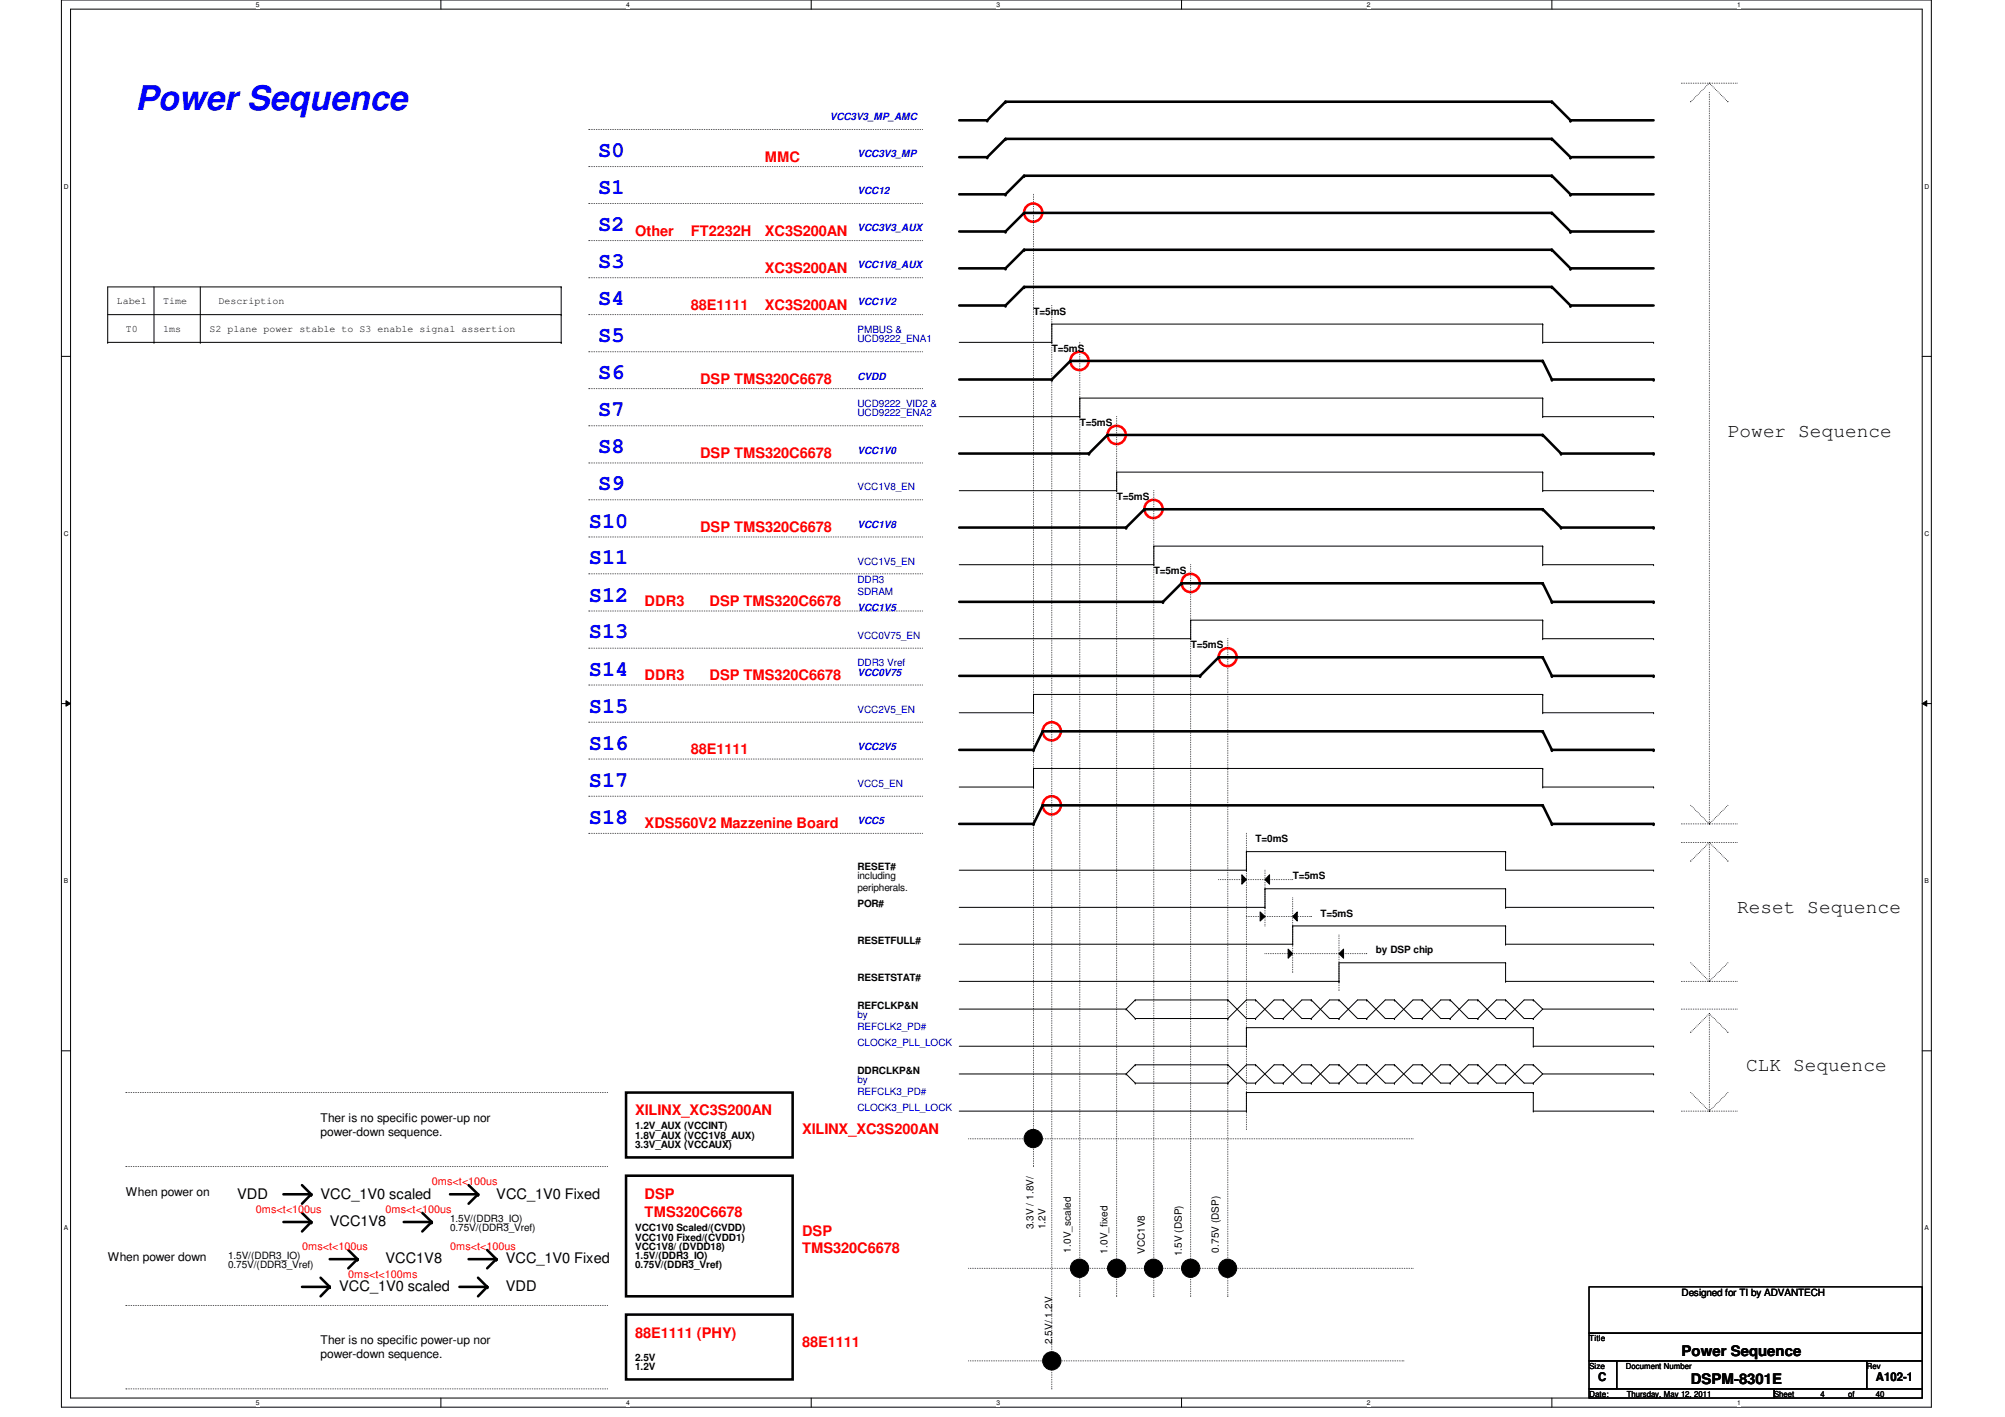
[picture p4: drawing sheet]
<svg xmlns="http://www.w3.org/2000/svg" width="297mm" height="210mm" viewBox="0 0 297 210" stroke-linecap="round" stroke-linejoin="round" font-family="sans-serif">
<path d="M9.1 0h277v208.4h-277zM10.5 1.4h274.3v205.7h-274.3z" fill="none" stroke="#000" stroke-width=".15"/>
<g fill="#fff">
<path d="M37.9 .1h.5v1.1h-.5z"/>
<path d="M37.9 207.2h.5v1.1h-.5z"/>
</g>
<path d="M65.3 0v1.4M65.3 207.1v1.3" fill="none" stroke="#000" stroke-width=".15"/>
<g fill="#fff">
<path d="M92.7 .1h.6v1.1h-.6z"/>
<path d="M92.7 207.2h.6v1.1h-.6z"/>
</g>
<path d="M120.2 0v1.4M120.2 207.1v1.3" fill="none" stroke="#000" stroke-width=".15"/>
<g fill="#fff">
<path d="M147.6 .1h.6v1.1h-.6z"/>
<path d="M147.6 207.2h.6v1.1h-.6z"/>
</g>
<path d="M175 0v1.4M175 207.1v1.3" fill="none" stroke="#000" stroke-width=".15"/>
<g fill="#fff">
<path d="M202.5 .1h.5v1.1h-.5z"/>
<path d="M202.5 207.2h.5v1.1h-.5z"/>
</g>
<path d="M229.9 0v1.4M229.9 207.1v1.3" fill="none" stroke="#000" stroke-width=".15"/>
<g fill="#fff">
<path d="M257.3 .1h.6v1.1h-.6z"/>
<path d="M257.3 207.2h.6v1.1h-.6z"/>
<path d="M9.4 27.1h.8v1.1h-.8z"/>
<path d="M285.1 27.1h.7v1.1h-.7z"/>
<path d="M9.4 78.5h.8v1.1h-.8z"/>
<path d="M285.1 78.5h.7v1.1h-.7z"/>
</g>
<path d="M9.1 52.8h1.4M284.8 52.8h1.3" fill="none" stroke="#000" stroke-width=".15"/>
<g fill="#fff">
<path d="M9.4 129.9h.7v1.1h-.7z"/>
<path d="M285.1 129.9h.6v1.1h-.6z"/>
</g>
<path d="M9.1 104.2h1.4M9.8 103.8l.7 .4-.7 .4zM284.8 104.2l.6-.4v.8zM284.8 104.2h1.3" fill="none" stroke="#000" stroke-width=".15"/>
<path d="M9.8 103.8l.7 .4-.7 .4zM284.8 104.2l.6-.4v.8z" fill="#000"/>
<g fill="#fff">
<path d="M9.4 181.4h.7v1.1h-.7z"/>
<path d="M285.1 181.4h.6v1.1h-.6z"/>
</g>
<g fill="none" stroke="#000" stroke-width=".15">
<path d="M16 50.7h.1M16 50.7h67.1M16 46.6h67.1M22.8 50.7h.1M22.8 42.5v8.2M29.7 50.7h.1M29.7 42.5v8.2M83.1 46.6h.1M83.1 42.5h.1M83.1 50.7h.1M83.1 42.5h-67.1v8.2M83.1 42.5v8.2"/>
<path d="M142.1 50.7h13.7M155.8 50.7h.1M155.8 48h.1M155.8 48v2.7M155.8 48h72.8M160 59h.1M160 59v2.7M160 59h68.6M228.6 48h.1M228.6 50.7h.1M228.6 59h.1M228.6 50.7h16.4"/>
<path d="M228.6 48v2.7M228.6 59v2.7M245 50.7h.1M142.1 61.7h17.9M142.1 72.7h23.3M160 61.7h.1M165.4 72.7h.1M165.4 69.9h.1M165.4 69.9v2.8M165.4 69.9h63.2M228.6 61.7h.1M228.6 69.9h.1"/>
<path d="M228.6 72.7h.1M228.6 69.9v2.8M228.6 61.7h16.4M228.6 72.7h16.4M245 61.7h.1M245 72.7h.1M142.1 83.7h28.8M142.1 94.6h34.3M170.9 83.7h.1M170.9 80.9h.1M170.9 80.9v2.8M170.9 80.9h57.7"/>
<path d="M176.4 94.6h.1M176.4 91.9h.1M176.4 91.9v2.7M176.4 91.9h52.2M228.6 80.9h.1M228.6 83.7h.1M228.6 91.9h.1M228.6 94.6h.1M228.6 80.9v2.8M228.6 91.9v2.7M228.6 83.7h16.4M228.6 94.6h16.4"/>
<path d="M245 83.7h.1M245 94.6h.1M142.1 105.6h11M142.1 116.6h11M153.1 105.6h.1M153.1 102.9h.1M153.1 116.6h.1M153.1 113.8h.1M153.1 102.9v2.7M153.1 113.8v2.8M153.1 102.9h75.5M153.1 113.8h75.5"/>
<path d="M228.6 102.9h.1M228.6 105.6h.1M228.6 113.8h.1M228.6 116.6h.1M228.6 102.9v2.7M228.6 113.8v2.8M228.6 105.6h16.4M228.6 116.6h16.4M245 105.6h.1M245 116.6h.1M142.1 134.4h45.3M142.1 128.9h42.6"/>
<path d="M142.1 139.9h49.4M184 129.6l.7 .7-.7 .7zM184.7 128.9h.1M184.7 126.2h.1M184.7 126.2v2.7M184.7 126.2h38.4M186.7 135.1l.7 .7-.7 .6zM187.4 134.4h.1M187.4 131.7h.1M187.4 131.7h35.7M187.4 131.7v2.7M188.1 129.6v1.4l-.7-.7z"/>
<path d="M191.5 135.8l.7-.7v1.3zM191.5 139.9h.1M191.5 137.2h.1M191.5 137.2h31.6M191.5 137.2v2.7M223.1 131.7h.1M223.1 134.4h.1M223.1 126.2h.1M223.1 139.9h.1M223.1 137.2h.1M223.1 134.4h21.9M223.1 126.2v2.7h21.9"/>
<path d="M223.1 131.7v2.7M223.1 137.2v2.7M223.1 139.9h21.9M245 134.4h.1M245 128.9h.1M245 139.9h.1M9.1 155.7h1.4M142.1 145.4h56.3M142.1 159.1h24.7M142.1 149.5h24.7M142.1 155h42.6M166.8 159.1h.1"/>
<path d="M166.8 149.5h.1M166.8 159.1l1.4 1.3M166.8 149.5l1.4 1.4M168.2 157.7h.1M168.2 150.9h.1M168.2 148.1h.1M168.2 157.7l-1.4 1.4M168.2 148.1l-1.4 1.4M168.2 148.1h13.7M168.2 150.9h13.7M168.2 157.7h13.7M181.9 150.9h.1"/>
<path d="M181.9 148.1h.1M181.9 157.7h.1M181.9 148.1l2.8 2.8h1.3M181.9 157.7l2.8 2.7h1.3M184.7 155h.1M184.7 152.2h.1M184.7 152.2v2.8M184.7 152.2h42.5M186 148.1h.1M186 150.9h.1M186 157.7h.1M186 148.1l2.8 2.8h1.3"/>
<path d="M186 148.1h-1.3l-2.8 2.8M186 157.7h-1.3l-2.8 2.7M186 157.7l2.8 2.7h1.3M190.1 148.1h.1M190.1 150.9h.1M190.1 157.7h.1M190.1 148.1h-1.3l-2.8 2.8M190.1 148.1l2.8 2.8h1.4M190.1 157.7h-1.3l-2.8 2.7M190.1 157.7l2.8 2.7h1.4M190.8 140.6l.7 .7-.7 .6zM194.3 148.1h.1"/>
<path d="M194.3 150.9h.1M194.3 157.7h.1M194.3 148.1h-1.4l-2.8 2.8M194.3 148.1l2.7 2.8h1.4M194.3 157.7h-1.4l-2.8 2.7M194.3 157.7l2.7 2.7h1.4M198.4 141.3l.6-.7v1.3zM198.4 145.4h.1M198.4 148.1h.1M198.4 150.9h.1M198.4 157.7h.1M198.4 148.1h-1.4l-2.7 2.8"/>
<path d="M198.4 148.1l2.7 2.8h1.4M198.4 157.7h-1.4l-2.7 2.7M198.4 157.7l2.7 2.7h1.4M202.5 148.1h.1M202.5 150.9h.1M202.5 157.7h.1M202.5 148.1h-1.4l-2.7 2.8M202.5 148.1l2.7 2.8h1.4M202.5 157.7h-1.4l-2.7 2.7M202.5 157.7l2.7 2.7h1.4M206.6 148.1h.1M206.6 150.9h.1"/>
<path d="M206.6 157.7h.1M206.6 148.1h-1.4l-2.7 2.8M206.6 148.1l2.7 2.8h1.4M206.6 157.7h-1.4l-2.7 2.7M206.6 157.7l2.7 2.7h1.4M210.7 148.1h.1M210.7 150.9h.1M210.7 157.7h.1M210.7 148.1h-1.4l-2.7 2.8M210.7 148.1l2.7 2.8h1.4M210.7 157.7h-1.4l-2.7 2.7M210.7 157.7l2.7 2.7h1.4"/>
<path d="M214.8 157.7h.1M214.8 148.1h.1M214.8 150.9h.1M214.8 148.1h-1.4l-2.7 2.8M214.8 148.1l2.7 2.8h1.4M214.8 157.7h-1.4l-2.7 2.7M214.8 157.7l2.7 2.7h1.4M218.9 157.7h.1M218.9 148.1h.1M218.9 150.9h.1M218.9 148.1h-1.4l-2.7 2.8M218.9 148.1l2.8 2.8h1.4"/>
<path d="M218.9 157.7h-1.4l-2.7 2.7M218.9 157.7l2.8 2.7h1.4M223.1 145.4h.1M223.1 142.6h.1M223.1 148.1h.1M223.1 150.9h.1M223.1 157.7h.1M223.1 142.6v2.8M223.1 145.4h21.9M223.1 142.6h-24.7v2.8M223.1 148.1h-1.4l-2.8 2.8M223.1 148.1l2.7 2.8h1.4"/>
<path d="M223.1 157.7h-1.4l-2.8 2.7M223.1 157.7l2.7 2.7h1.4M227.2 152.2h.1M227.2 155h.1M227.2 148.1h.1M227.2 150.9h.1M227.2 157.7h.1M227.2 148.1h-1.4l-2.7 2.8M227.2 157.7h-1.4l-2.7 2.7M227.2 155h17.8M227.2 152.2v2.8M227.2 148.1l1.4 1.4"/>
<path d="M227.2 157.7l1.4 1.4M228.6 159.1h16.4M228.6 149.5h16.4M228.6 149.5l-1.4 1.4M228.6 159.1l-1.4 1.3M245 145.4h.1M245 149.5h.1M245 155h.1M245 159.1h.1M284.8 155.7h1.3M142.1 164.6h42.6M168.2 160.4h.1"/>
<path d="M168.2 160.4h13.7M181.9 160.4h.1M184.7 161.8h.1M184.7 164.6h.1M184.7 161.8v2.8M184.7 161.8h42.5M186 160.4h.1M190.1 160.4h.1M194.3 160.4h.1M198.4 160.4h.1M202.5 160.4h.1M206.6 160.4h.1"/>
<path d="M210.7 160.4h.1M214.8 160.4h.1M218.9 160.4h.1M223.1 160.4h.1M227.2 161.8h.1M227.2 164.6h.1M227.2 160.4h.1M227.2 161.8v2.8M227.2 164.6h17.8M245 164.6h.1M235.4 190.6h49.4v6.9h-49.4zM235.4 197.5h49.4v4.1h-49.4z"/>
<path d="M235.4 201.6h4.1v4.1h-4.1zM235.4 205.7h27.4v1.4h-27.4zM239.5 201.6h37.1v4.1h-37.1zM262.8 205.7h22v1.4h-22zM276.6 201.6h8.2v4.1h-8.2z"/>
<circle cx="153.1" cy="168.7" r="1.35"/>
<circle cx="159.9" cy="187.9" r="1.35"/>
<circle cx="165.4" cy="187.9" r="1.35"/>
<circle cx="170.9" cy="187.9" r="1.35"/>
<circle cx="176.4" cy="187.9" r="1.35"/>
<circle cx="181.9" cy="187.9" r="1.35"/>
<circle cx="155.8" cy="201.6" r="1.35"/>
</g>
<g fill="none" stroke="#000" stroke-width=".15" stroke-dasharray="0 .3">
<path d="M87.2 19.2h.1M136.6 19.2h-49.4M249.1 12.3h.1M250.5 15.1h.1M253.2 13.7v108.3M253.2 12.3l-2.7 2.8M253.2 12.3l2.8 2.8M256 15.1h.1M257.3 12.3h-8.2M87.2 24.7h.1M87.2 30.1h.1M87.2 35.6h.1"/>
<path d="M136.6 24.7h-49.4M136.6 30.1h-49.4M136.6 35.6h-49.4M153.1 28.8v144M87.2 57.6h.1M87.2 52.1h.1M87.2 46.6h.1M87.2 41.1h.1M136.6 57.6h-49.4M136.6 52.1h-49.4M136.6 46.6h-49.4M136.6 41.1h-49.4"/>
<path d="M155.8 45.3v160.4M160 50.7v141.3M87.2 79.5h.1M87.2 68.6h.1M87.2 63.1h.1M87.2 74h.1M136.6 79.5h-49.4M136.6 68.6h-49.4M136.6 63.1h-49.4M136.6 74h-49.4M165.4 61.7v130.3M170.9 72.7v119.3"/>
<path d="M87.2 90.5h.1M87.2 85h.1M87.2 96h.1M136.6 90.5h-49.4M136.6 85h-49.4M136.6 96h-49.4M176.4 83.7v108.3M181.9 94.6v97.4M87.2 101.5h.1M87.2 112.4h.1M87.2 107h.1M87.2 117.9h.1"/>
<path d="M136.6 101.5h-49.4M136.6 112.4h-49.4M136.6 107h-49.4M136.6 117.9h-49.4M250.5 119.3l2.7 2.7M256 119.3l-2.8 2.7M87.2 123.4h.1M136.6 123.4h-49.4M180.5 130.3h11M184.7 123.4v43.9M184.7 135.8h9.6M187.4 128.9v8.3"/>
<path d="M187.4 137.2h.1M191.5 133v11M191.5 130.3h.1M194.3 135.8h.1M198.4 138.5v8.2M249.1 122h.1M249.1 124.8h.1M250.5 127.6h.1M253.2 122h.1M253.2 124.8v20.6M253.2 124.8l-2.7 2.8M253.2 124.8l2.8 2.8"/>
<path d="M256 127.6h.1M257.3 122h-8.2M257.3 124.8h-8.2M187.4 141.3h15.1M191.5 144h.1M198.4 146.7h.1M202.5 141.3h.1M249.1 145.4h.1M249.1 149.5h.1M250.5 142.6l2.7 2.8M250.5 152.9h.1M253.2 145.4h.1"/>
<path d="M253.2 150.2l-2.7 2.7M253.2 150.2l2.8 2.7M253.2 150.2v14.4M256 142.6l-2.8 2.8M256 152.9h.1M257.3 145.4h-8.2M257.3 149.5h-8.2M18.7 172.8h.1M18.7 161.8h.1M90 172.8h-71.3M90 161.8h-71.3M143.5 168.7h65.8"/>
<path d="M153.1 172.8h.1M184.7 167.3h.1M209.3 168.7h.1M249.1 164.6h.1M250.5 161.8l2.7 2.8M253.2 164.6h.1M256 161.8l-2.8 2.8M257.3 164.6h-8.2M18.7 193.4h.1M90 193.4h-71.3M143.5 187.9h65.8M160 192h.1"/>
<path d="M165.4 192h.1M170.9 192h.1M176.4 192h.1M181.9 192h.1M209.3 187.9h.1M18.7 205.7h.1M90 205.7h-71.3M143.5 201.6h64.5M155.8 205.7h.1M208 201.6h.1"/>
</g>
<g fill="none" stroke="#000" stroke-width=".38">
<path d="M142.1 17.8h4.2l2.7-2.7h80.9l2.8 2.7h12.3M142.1 23.3h4.2l2.7-2.7h80.9l2.8 2.7h12.3M142.1 28.8h6.9l2.7-2.8h78.2l2.8 2.8h12.3M142.1 34.3h6.9l2.7-2.8h78.2l2.8 2.8h12.3M142.1 39.8h6.9l2.7-2.8h78.2l2.8 2.8h12.3M142.1 56.2h13.7l2.8-2.7h70l1.3 2.7h15.1M142.1 45.3h6.9l2.7-2.8h78.2l2.8 2.8h12.3M142.1 78.1h24.7l2.7-2.7h59.1l2.7 2.7h13.7M142.1 67.2h19.2l2.8-2.8h64.5l2.7 2.8h13.7M142.1 89.2h30.2l2.7-2.8h53.6l1.3 2.8h15.1M142.1 100.1h35.7l2.7-2.7h48.1l1.3 2.7h15.1M142.1 111.1h11l1.4-2.8h74.1l1.3 2.8h15.1"/>
<path d="M142.1 122h11l1.4-2.7h74.1l1.3 2.7h15.1M42 176.9h4.1M44.7 175.6l1.4 1.3M44.7 179.7l1.4 1.3M46.1 176.9l-1.4 1.4M62.6 179.7l1.4 1.3M66.7 176.9h4.1M69.4 175.6l1.4 1.3M70.8 176.9l-1.4 1.4M92.7 174.2h24.7v17.8h-24.7zM92.7 161.8h24.7v9.6h-24.7zM42 181h4.1"/>
<path d="M44.7 190.6h4.1M46.1 181l-1.4 1.4M47.5 189.3l1.3 1.3M48.8 186.5h4.2M48.8 190.6l-1.3 1.4M51.6 185.2l1.4 1.3M53 186.5l-1.4 1.4M59.8 181h4.2M64 181l-1.4 1.4M68.1 190.6h4.1M69.4 186.5h4.1M70.8 189.3l1.4 1.3"/>
<path d="M72.2 185.2l1.3 1.3M72.2 190.6l-1.4 1.4M73.5 186.5l-1.3 1.4M92.7 194.7h24.7v9.6h-24.7z"/>
</g>
<g fill="#000">
<circle cx="146.3" cy="17.8" r=".19"/>
<circle cx="149" cy="15.1" r=".19"/>
<circle cx="229.9" cy="15.1" r=".19"/>
<circle cx="232.7" cy="17.8" r=".19"/>
<circle cx="146.3" cy="23.3" r=".19"/>
<circle cx="149" cy="28.8" r=".19"/>
<circle cx="149" cy="20.6" r=".19"/>
<circle cx="149" cy="34.3" r=".19"/>
<circle cx="149" cy="39.8" r=".19"/>
<circle cx="151.7" cy="31.5" r=".19"/>
<circle cx="151.7" cy="37" r=".19"/>
<circle cx="151.7" cy="26" r=".19"/>
<circle cx="229.9" cy="26" r=".19"/>
<circle cx="229.9" cy="31.5" r=".19"/>
<circle cx="229.9" cy="20.6" r=".19"/>
<circle cx="229.9" cy="37" r=".19"/>
<circle cx="232.7" cy="34.3" r=".19"/>
<circle cx="232.7" cy="39.8" r=".19"/>
<circle cx="232.7" cy="28.8" r=".19"/>
<circle cx="232.7" cy="23.3" r=".19"/>
<circle cx="149" cy="45.3" r=".19"/>
<circle cx="151.7" cy="42.5" r=".19"/>
<circle cx="155.8" cy="56.2" r=".19"/>
<circle cx="158.6" cy="53.5" r=".19"/>
<circle cx="228.6" cy="53.5" r=".19"/>
<circle cx="229.9" cy="56.2" r=".19"/>
<circle cx="229.9" cy="42.5" r=".19"/>
<circle cx="232.7" cy="45.3" r=".19"/>
<circle cx="245" cy="56.2" r=".19"/>
<circle cx="161.3" cy="67.2" r=".19"/>
<circle cx="164.1" cy="64.4" r=".19"/>
<circle cx="166.8" cy="78.1" r=".19"/>
<circle cx="169.5" cy="75.4" r=".19"/>
<circle cx="228.6" cy="75.4" r=".19"/>
<circle cx="228.6" cy="64.4" r=".19"/>
<circle cx="231.3" cy="67.2" r=".19"/>
<circle cx="231.3" cy="78.1" r=".19"/>
<circle cx="245" cy="78.1" r=".19"/>
<circle cx="245" cy="67.2" r=".19"/>
<circle cx="172.3" cy="89.2" r=".19"/>
<circle cx="175" cy="86.4" r=".19"/>
<circle cx="180.5" cy="97.4" r=".19"/>
<circle cx="228.6" cy="86.4" r=".19"/>
<circle cx="228.6" cy="97.4" r=".19"/>
<circle cx="229.9" cy="89.2" r=".19"/>
<circle cx="245" cy="89.2" r=".19"/>
<circle cx="153.1" cy="111.1" r=".19"/>
<circle cx="154.5" cy="119.3" r=".19"/>
<circle cx="154.5" cy="108.3" r=".19"/>
<circle cx="177.8" cy="100.1" r=".19"/>
<circle cx="228.6" cy="119.3" r=".19"/>
<circle cx="228.6" cy="108.3" r=".19"/>
<circle cx="229.9" cy="100.1" r=".19"/>
<circle cx="229.9" cy="111.1" r=".19"/>
<circle cx="245" cy="111.1" r=".19"/>
<circle cx="245" cy="100.1" r=".19"/>
<circle cx="153.1" cy="122" r=".19"/>
<circle cx="229.9" cy="122" r=".19"/>
<circle cx="245" cy="122" r=".19"/>
<circle cx="46.1" cy="176.9" r=".19"/>
<circle cx="70.8" cy="176.9" r=".19"/>
<circle cx="46.1" cy="181" r=".19"/>
<circle cx="48.8" cy="190.6" r=".19"/>
<circle cx="53" cy="186.5" r=".19"/>
<circle cx="64" cy="181" r=".19"/>
<circle cx="72.2" cy="190.6" r=".19"/>
<circle cx="73.5" cy="186.5" r=".19"/>
</g>
<g fill="#000">
<path d="M184 129.6l.7 .7-.7 .7z" fill-rule="evenodd"/>
<path d="M186.7 135.1l.7 .7-.7 .6z" fill-rule="evenodd"/>
<path d="M188.1 129.6v1.4l-.7-.7z" fill-rule="evenodd"/>
<path d="M191.5 135.8l.7-.7v1.3z" fill-rule="evenodd"/>
<path d="M190.8 140.6l.7 .7-.7 .6z" fill-rule="evenodd"/>
<path d="M198.4 141.3l.6-.7v1.3z" fill-rule="evenodd"/>
<circle cx="153.1" cy="168.7" r="1.35"/>
<circle cx="159.9" cy="187.9" r="1.35"/>
<circle cx="165.4" cy="187.9" r="1.35"/>
<circle cx="170.9" cy="187.9" r="1.35"/>
<circle cx="176.4" cy="187.9" r="1.35"/>
<circle cx="181.9" cy="187.9" r="1.35"/>
<circle cx="155.8" cy="201.6" r="1.35"/>
</g>
<g fill="none" stroke="#f00" stroke-width=".38">
<circle cx="153.1" cy="31.5" r="1.35"/>
<circle cx="159.9" cy="53.5" r="1.35"/>
<circle cx="165.4" cy="64.4" r="1.35"/>
<circle cx="170.9" cy="75.4" r="1.35"/>
<circle cx="176.4" cy="86.4" r="1.35"/>
<circle cx="181.9" cy="97.3" r="1.33"/>
<circle cx="155.8" cy="108.3" r="1.35"/>
<circle cx="155.8" cy="119.3" r="1.35"/>
</g>
<text font-size="5" fill="#00f" x="20.1" y="16.3">Power Sequence</text>
<g font-size="3.3" fill="#00f">
<text x="88.6" y="23.3">S0</text>
<text x="88.6" y="28.7">S1</text>
<text x="88.6" y="34.2">S2</text>
<text x="88.6" y="39.7">S3</text>
<text x="88.6" y="45.2">S4</text>
<text x="88.6" y="50.7">S5</text>
<text x="88.6" y="56.2">S6</text>
<text x="88.6" y="61.7">S7</text>
<text x="88.6" y="67.1">S8</text>
<text x="88.6" y="72.6">S9</text>
<text x="87.2" y="78.1">S10</text>
<text x="87.2" y="83.6">S11</text>
<text x="87.2" y="89.1">S12</text>
<text x="87.2" y="94.6">S13</text>
<text x="87.2" y="100.1">S14</text>
<text x="87.2" y="105.6">S15</text>
<text x="87.2" y="111">S16</text>
<text x="87.2" y="116.5">S17</text>
<text x="87.2" y="122">S18</text>
</g>
<g font-size="2.9">
<text x="256" y="64.7">Power Sequence</text>
<text x="257.3" y="135.3">Reset Sequence</text>
<text x="258.7" y="158.6">CLK Sequence</text>
</g>
<g font-size="2.2" fill="#f00">
<text x="113.3" y="24">MMC</text>
<text x="94.1" y="34.9">Other</text>
<text x="102.4" y="34.9">FT2232H</text>
<text x="113.3" y="34.9">XC3S200AN</text>
<text x="113.3" y="40.4">XC3S200AN</text>
<text x="102.4" y="45.9">88E1111</text>
<text x="113.3" y="45.9">XC3S200AN</text>
<text x="103.7" y="56.9">DSP TMS320C6678</text>
<text x="103.7" y="67.9">DSP TMS320C6678</text>
<text x="103.7" y="78.8">DSP TMS320C6678</text>
<text x="95.5" y="89.8">DDR3</text>
<text x="105.1" y="89.8">DSP TMS320C6678</text>
<text x="95.5" y="100.8">DDR3</text>
<text x="105.1" y="100.8">DSP TMS320C6678</text>
<text x="102.4" y="111.8">88E1111</text>
<text x="95.5" y="122.7">XDS560V2 Mazzenine Board</text>
<text x="94.1" y="165.2">XILINX_XC3S200AN</text>
<text x="118.8" y="168">XILINX_XC3S200AN</text>
<text x="95.5" y="177.6">DSP</text>
<text x="95.5" y="180.2">TMS320C6678</text>
<text x="118.8" y="183">DSP</text>
<text x="118.8" y="185.7">TMS320C6678</text>
<text x="94.1" y="198.2">88E1111 (PHY)</text>
<text x="118.8" y="199.5">88E1111</text>
</g>
<g font-size="2.2">
<text x="35.1" y="177.5">VDD</text>
<text x="47.5" y="177.5">VCC_1V0 scaled</text>
<text x="73.5" y="177.5">VCC_1V0 Fixed</text>
<text x="48.8" y="181.7">VCC1V8</text>
<text x="50.2" y="191.3">VCC_1V0 scaled</text>
<text x="57.1" y="187.2">VCC1V8</text>
<text x="74.9" y="187.2">VCC_1V0 Fixed</text>
<text x="74.9" y="191.3">VDD</text>
<text x="249.1" y="200.9">Power Sequence</text>
<text x="250.5" y="205">DSPM-8301E</text>
</g>
<g font-size="1.8">
<text x="47.5" y="166.2">Ther is no specific power-up nor</text>
<text x="47.5" y="168.2">power-down sequence.</text>
<text x="18.7" y="177.2">When power on</text>
<text x="16" y="186.8">When power down</text>
<text x="47.5" y="199.1">Ther is no specific power-up nor</text>
<text x="47.5" y="201.1">power-down sequence.</text>
<text x="236.8" y="204.6">C</text>
<text x="277.9" y="204.6">A102-1</text>
</g>
<g font-size="1.6" fill="#f00">
<text x="37.9" y="179.7">0ms&lt;t&lt;100us</text>
<text x="57.1" y="179.7">0ms&lt;t&lt;100us</text>
<text x="64" y="175.6">0ms&lt;t&lt;100us</text>
<text x="44.7" y="185.2">0ms&lt;t&lt;100us</text>
<text x="66.7" y="185.2">0ms&lt;t&lt;100us</text>
<text x="51.6" y="189.3">0ms&lt;t&lt;100ms</text>
</g>
<g font-size="1.5" fill="#00f">
<text x="122.9" y="17.8">VCC3V3_MP_AMC</text>
<text x="127" y="23.3">VCC3V3_MP</text>
<text x="127" y="28.8">VCC12</text>
<text x="127" y="34.2">VCC3V3_AUX</text>
<text x="127" y="39.8">VCC1V8_AUX</text>
<text x="127" y="45.2">VCC1V2</text>
<text x="127" y="49.4">PMBUS &amp;</text>
<text x="127" y="50.7">UCD9222_ENA1</text>
<text x="127" y="56.2">CVDD</text>
<text x="127" y="61.7">UCD9222_ENA2</text>
<text x="127" y="60.3">UCD9222_VID2 &amp;</text>
<text x="127" y="67.2">VCC1V0</text>
<text x="127" y="72.6">VCC1V8_EN</text>
<text x="127" y="78.1">VCC1V8</text>
<text x="127" y="83.7">VCC1V5_EN</text>
<text x="127" y="86.4">DDR3</text>
<text x="127" y="88.1">SDRAM</text>
<text x="127" y="94.6">VCC0V75_EN</text>
<text x="127" y="90.5">VCC1V5</text>
<text x="127" y="98.7">DDR3 Vref</text>
<text x="127" y="100.1">VCC0V75</text>
<text x="127" y="105.6">VCC2V5_EN</text>
<text x="127" y="111.1">VCC2V5</text>
<text x="127" y="116.5">VCC5_EN</text>
<text x="127" y="122">VCC5</text>
<text x="127" y="150.8">by</text>
<text x="127" y="152.6">REFCLK2_PD#</text>
<text x="127" y="154.9">CLOCK2_PLL_LOCK</text>
<text x="127" y="160.4">by</text>
<text x="127" y="162.2">REFCLK3_PD#</text>
<text x="127" y="164.5">CLOCK3_PLL_LOCK</text>
</g>
<g font-size="1.5">
<text x="17.3" y="45.1">Label</text>
<text x="24.2" y="45.1">Time</text>
<text x="32.4" y="45.1">Description</text>
<text x="153.1" y="46.6">T=5mS</text>
<text x="18.7" y="49.2">T0</text>
<text x="24.2" y="49.2">1ms</text>
<text x="31" y="49.2">S2 plane power stable to S3 enable signal assertion</text>
<text x="155.8" y="52.1">T=5mS</text>
<text x="160" y="63.1">T=5mS</text>
<text x="165.4" y="74">T=5mS</text>
<text x="170.9" y="85">T=5mS</text>
<text x="176.4" y="96">T=5mS</text>
<text x="186" y="124.8">T=0mS</text>
<text x="127" y="128.9">RESET#</text>
<text x="127" y="130.3">including</text>
<text x="127" y="132">peripherals.</text>
<text x="191.5" y="130.3">T=5mS</text>
<text x="127" y="134.4">POR#</text>
<text x="195.6" y="135.8">T=5mS</text>
<text x="127" y="139.9">RESETFULL#</text>
<text x="203.8" y="141.2">by DSP chip</text>
<text x="127" y="145.4">RESETSTAT#</text>
<text x="127" y="149.5">REFCLKP&amp;N</text>
<text x="127" y="159.1">DDRCLKP&amp;N</text>
<text x="94.1" y="167.3">1.2V_AUX (VCCINT)</text>
<text x="94.1" y="168.7">1.8V_AUX (VCC1V8_AUX)</text>
<text x="94.1" y="170.1">3.3V_AUX (VCCAUX)</text>
<text x="66.7" y="181">1.5V/(DDR3_IO)</text>
<text x="66.7" y="182.4">0.75V/(DDR3_Vref)</text>
<text x="94.1" y="182.4">VCC1V0 Scaled/(CVDD)</text>
<text x="94.1" y="183.8">VCC1V0 Fixed/(CVDD1)</text>
<text x="94.1" y="185.1">VCC1V8/ (DVDD18)</text>
<text x="153.1" y="182.1" transform="rotate(-90 153.1 182.1)">3.3V / 1.8V/</text>
<text x="154.9" y="182.1" transform="rotate(-90 154.9 182.1)">1.2V</text>
<text x="158.6" y="185.5" transform="rotate(-90 158.6 185.5)">1.0V_scaled</text>
<text x="164.1" y="185.7" transform="rotate(-90 164.1 185.7)">1.0V_fixed</text>
<text x="169.6" y="185.7" transform="rotate(-90 169.6 185.7)">VCC1V8</text>
<text x="180.5" y="185.5" transform="rotate(-90 180.5 185.5)">0.75V (DSP)</text>
<text x="33.8" y="186.5">1.5V/(DDR3_IO)</text>
<text x="33.8" y="187.9">0.75V/(DDR3_Vref)</text>
<text x="94.1" y="186.5">1.5V/(DDR3_IO)</text>
<text x="94.1" y="187.9">0.75V/(DDR3_Vref)</text>
<text x="175.1" y="186.1" transform="rotate(-90 175.1 186.1)">1.5V (DSP)</text>
<text x="249.1" y="192">Designed for TI by ADVANTECH</text>
<text x="94.1" y="201.6">2.5V</text>
<text x="94.1" y="202.9">1.2V</text>
<text x="155.9" y="199.1" transform="rotate(-90 155.9 199.1)">2.5V/ 1.2V</text>
</g>
<g font-size="1.2">
<text x="235.4" y="198.6">Title</text>
<text x="235.4" y="202.7">Size</text>
<text x="240.9" y="202.7">Document Number</text>
<text x="276.6" y="202.7">Rev</text>
<text x="235.4" y="206.9">Date:</text>
<text x="241" y="206.9">Thursday, May 12, 2011</text>
<text x="262.8" y="206.9">Sheet</text>
<text x="269.7" y="206.9">4</text>
<text x="273.8" y="206.9">of</text>
<text x="277.9" y="206.9">40</text>
</g>
<g font-size="1">
<text x="37.9" y="1">5</text>
<text x="92.7" y="1">4</text>
<text x="147.6" y="1">3</text>
<text x="202.5" y="1">2</text>
<text x="257.3" y="1">1</text>
<text x="9.4" y="27.9">D</text>
<text x="285.1" y="27.9">D</text>
<text x="9.4" y="79.4">C</text>
<text x="285.1" y="79.4">C</text>
<text x="9.4" y="130.8">B</text>
<text x="285.1" y="130.8">B</text>
<text x="9.4" y="182.2">A</text>
<text x="285.1" y="182.2">A</text>
<text x="37.9" y="208.1">5</text>
<text x="92.7" y="208.1">4</text>
<text x="147.6" y="208.1">3</text>
<text x="202.5" y="208.1">2</text>
<text x="257.3" y="208.1">1</text>
</g>
</svg>
